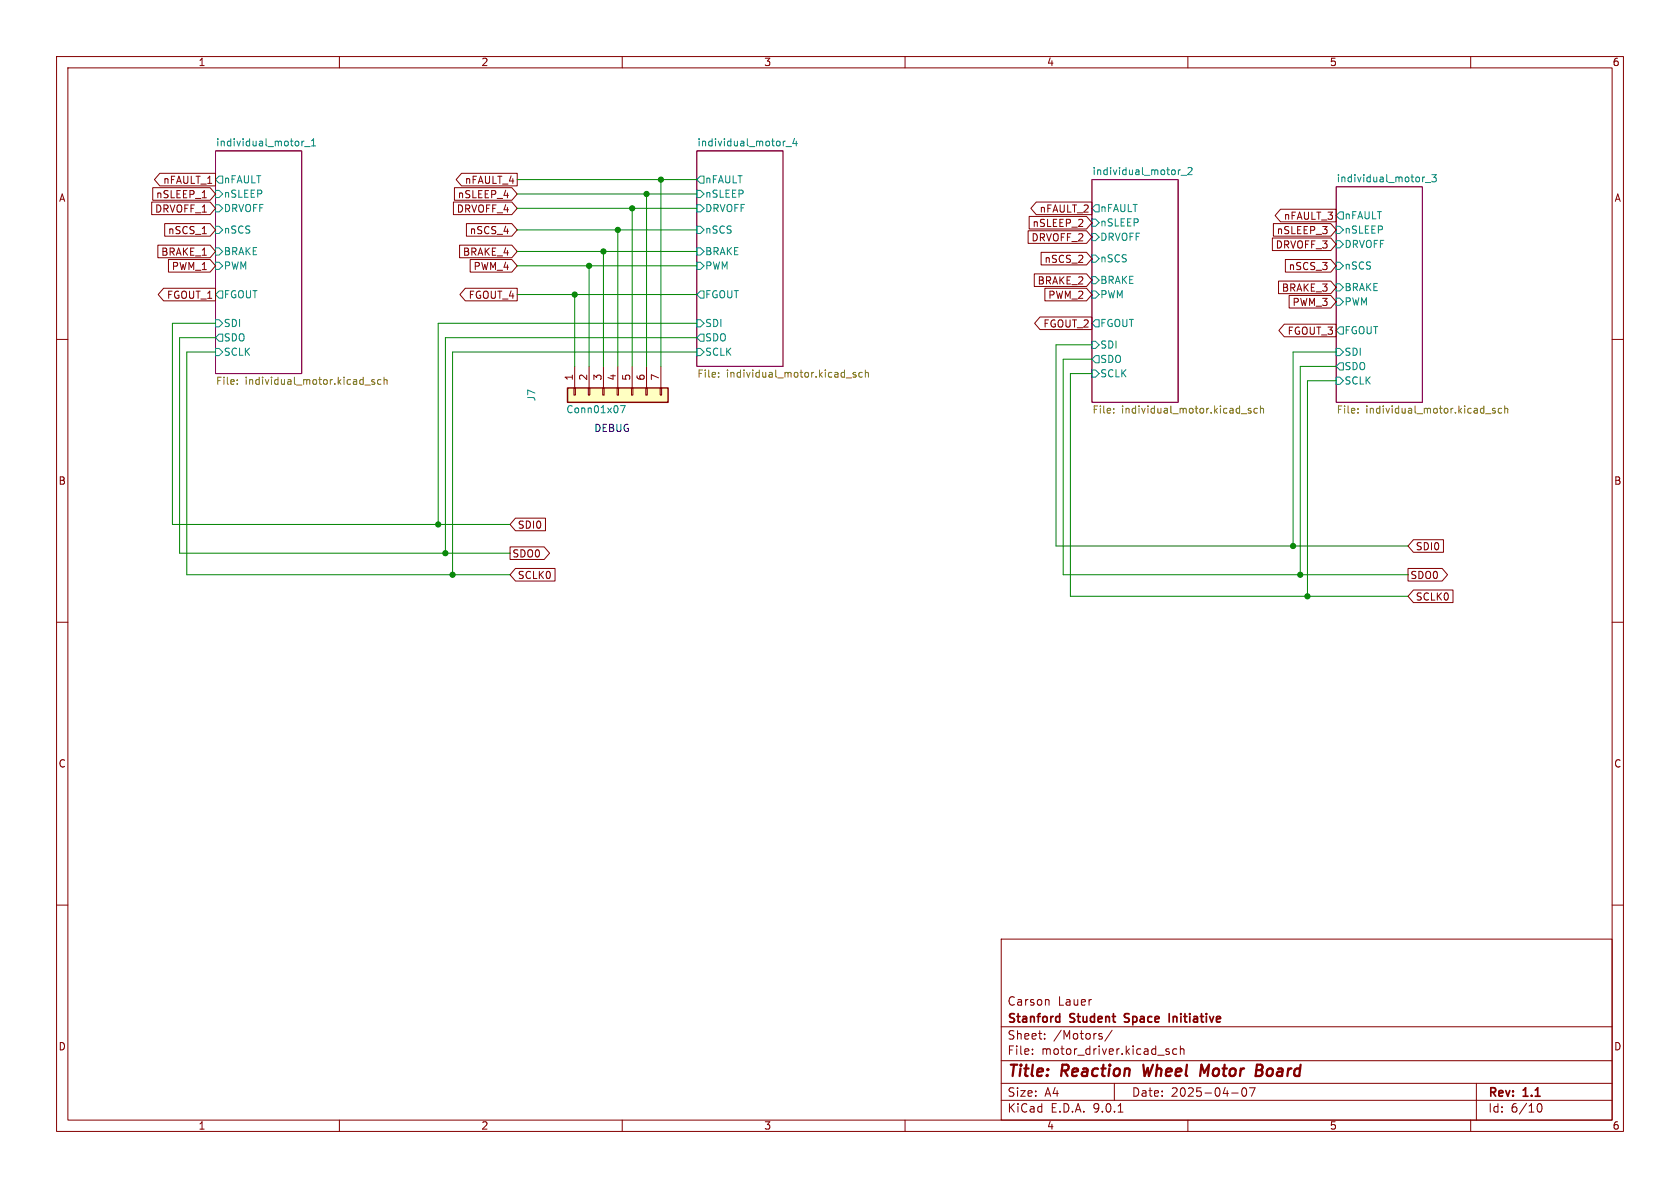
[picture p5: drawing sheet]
<svg xmlns="http://www.w3.org/2000/svg" width="297mm" height="210mm" viewBox="0 0 297 210" stroke-linecap="round" stroke-linejoin="round" font-family="sans-serif">
<path d="M0 0h297v210h-297z" fill="#fff" stroke="#fff" stroke-width=".18"/>
<g fill="none" stroke="#840000" stroke-width=".18">
<path d="M10 10h277v190h-277zM12 12h273v186h-273zM60 10v2M110 10v2M160 10v2M210 10v2M260 10v2M10 60h2M285 60h2M10 110h2M285 110h2M10 160h2"/>
<path d="M177 166h108v32h-108zM185.2 176.7l.3 .2v.8M285 160h2M60 198v2M110 198v2M160 198v2M177 194.5h108M177 191.5h108M177 187.5h108M177 181.5h108M182.5 186.3v.1M182.5 185.5v.1"/>
<path d="M184.7 183.6v.1M184.7 182.8v.1M194.5 183.2l.3 .1 .1 .2-.2 .2h-.3M194.5 182.7l.3 .1M196.6 182.1l-1.3 2M197 191.5v3M197.7 196.6h.8M206.2 185.8l.5 .2v.1v.2l-.5 .1M206.2 185.5h.5M208 185.5l-.4-.1-.3 .3v.4l.2 .2h.5M208.7 185.5l.2-.1 .3 .1 .1 .9M208.7 184.9v1.5"/>
<path d="M210 198v2M217.7 193.2h1.2M219.7 192.4l.2-.1a.81 .81 0 0 1 .6 .6 .81 .81 0 0 1-.3 .8l-.2 .1a.81 .81 0 0 1-.3-1.4zM220.9 192.3h1l-.7 1.5M260 198v2M261 191.5v6.5M271.7 195.7l.2-.5 .2-.1a.81 .81 0 0 1 .6 .6 .81 .81 0 0 1-.3 .8h-.4l-.3-.5"/>
</g>
<path d="M202.1 188.2l.2 2 .6-1.4M213.7 188.2l-.8 1.4-.5-1.4-.2 2M222.2 188.2h.7a.49 .49 0 0 1 .3 .5 .49 .49 0 0 1-.4 .5l.2 .1a.58 .58 0 0 1-.3 .9" fill="none" stroke="#840000" stroke-width=".4"/>
<path d="M186.9 179.7l.4 .1M187.3 179.2v1.5M198.8 179.3v.5M206.7 179.2v1.5M187.3 180.6l-.4 .1M198.8 180.6l.2 .1" fill="none" stroke="#840000" stroke-width=".3"/>
<path d="M38.1 26.7h15.2v39.3h-15.2zM123.2 26.7h15.2v38.1h-15.2zM193 31.8h15.3v39.3h-15.3zM236.2 33h15.3v38.1h-15.3z" fill="none" stroke="#840084" stroke-width=".18"/>
<g fill="none" stroke="#008484" stroke-width=".18">
<path d="M38.1 36.2h.6l.7 .6-.7 .7h-.6zM38.1 33.7h.6l.7 .6-.7 .6h-.6zM38.7 31.1h.7v1.3h-.7l-.6-.6zM53.4 24.9v.9M53.7 24.9l-.3 .3M53.9 25.9h.9M55.1 25.8h.7M55.1 24.9l.3-.4v1.3M123.2 36.2h.6l.7 .6-.7 .7h-.6zM123.2 33.7h.6l.7 .6-.7 .6h-.6zM123.8 31.1h.7v1.3h-.7l-.6-.6zM138.8 24.9l-.2 .1"/>
<path d="M139 25.9h.9M140.5 24.5l-.3 .9h.7M140.8 24.9v.9M193 38.7h.7l.6 .7-.6 .6h-.7zM193.7 36.2h.6v1.3h-.6l-.7-.7zM208.7 30l-.3 .1M208.8 31h1M210 29.7l.5-.1 .2 .4-.7 .9h.7M236.9 37.5h.6v1.2h-.6l-.7-.6zM251.9 31.3l-.3 .1M252 32.3h1M253.1 30.9h.8l-.4 .5 .4 .1v.5l-.2 .1-.6-.1"/>
<path d="M38.1 40h.6l.7 .6-.7 .7h-.6zM38.1 46.4h.6l.7 .6-.7 .6h-.6zM38.1 43.8h.6l.7 .7-.7 .6h-.6zM38.1 56.5h.6l.7 .7-.7 .6h-.6zM38.7 51.4h.7v1.3h-.7l-.6-.6zM38.7 59.1h.7v1.2h-.7l-.6-.6zM123.2 40h.6l.7 .6-.7 .7h-.6zM123.2 46.4h.6l.7 .6-.7 .6h-.6zM123.2 43.8h.6l.7 .7-.7 .6h-.6zM123.2 56.5h.6l.7 .7-.7 .6h-.6zM123.8 51.4h.7v1.3h-.7l-.6-.6zM123.8 59.1h.7v1.2h-.7l-.6-.6z"/>
<path d="M193 41.3h.7l.6 .6-.6 .6h-.7zM193 45.1h.7l.6 .6-.6 .7h-.7zM193 51.4h.7l.6 .7-.6 .6h-.7zM193 48.9h.7l.6 .6-.6 .7h-.7zM193.7 56.5h.6v1.3h-.6l-.7-.6zM236.2 42.5h.7l.6 .7-.6 .6h-.7zM236.2 46.4h.7l.6 .6-.6 .6h-.7zM236.2 52.7h.7l.6 .6-.6 .7h-.7zM236.2 50.2h.7l.6 .6-.6 .6h-.7zM236.2 40h.7l.6 .6-.6 .7h-.7zM236.9 57.8h.6v1.3h-.6l-.7-.7zM38.1 61.6h.6l.7 .6-.7 .7h-.6z"/>
<path d="M123.2 61.6h.6l.7 .6-.7 .7h-.6zM193 60.3h.7l.6 .7-.6 .6h-.7zM193 65.4h.7l.6 .6-.6 .7h-.7zM193.7 62.9h.6v1.2h-.6l-.7-.6zM236.2 61.6h.7l.6 .6-.6 .7h-.7zM236.2 64.8l.7-.7h.6v1.3h-.6zM236.2 66.7h.7l.6 .6-.6 .6h-.7z"/>
</g>
<g fill="none" stroke="#848400" stroke-width=".18">
<path d="M41.9 67.8v.1M41.9 67.2v.1M64.5 68.1h1M66.2 67.2l-.3-.1-.2 .2 .1 .2 .4 .1v.3h-.5M67.3 67.2l-.3-.1-.3 .2 .2 .6h.4M67.9 67.2l.2-.1 .3 .1v.7M67.9 66.7v1.2M127 66.6v.1M127 65.9v.1M149.6 66.8h1M151.3 65.9l-.3-.1-.2 .2 .1 .2 .4 .1v.3h-.5M152.4 65.9l-.3-.1-.3 .3 .2 .5h.4"/>
<path d="M153 66l.2-.2 .3 .1v.8M153 65.4v1.3M196.9 72.9v.1M196.9 72.2v.2M219.4 73.1h1M221.1 72.2h-.3l-.1 .2v.1l.4 .2v.3h-.4M222.3 72.2h-.4l-.2 .2 .1 .6h.5M222.8 72.3l.2-.1h.3l.1 .8M222.8 71.8v1.2M240.1 72.9v.1M240.1 72.2v.2M262.6 73.1h1"/>
<path d="M264.3 72.2h-.3l-.2 .2 .1 .1 .4 .2v.3h-.5M265.5 72.2h-.4l-.2 .2 .1 .6h.5M266 72.3l.2-.1h.3l.1 .8M266 71.8v1.2"/>
</g>
<path d="M100.3 68.6h17.8v2.5h-17.8z" fill="#ffffc2"/>
<path d="M100.3 68.6h17.8v2.5h-17.8z" fill="none" stroke="#840000" stroke-width=".25"/>
<g fill="none" stroke="#840000" stroke-width=".18">
<path d="M26.8 35.7h10.3l1 1.1-1 1.1h-10.3zM27 33.2h10.1l1 1.1-1 1.1h-10.1zM28.3 30.6h9.8v2.3h-9.8l-1-1.1zM29.1 39.5h8l1 1.1-1 1.2h-8zM35.8 35h.7M80.2 35.7h10.3l.9 1.1-.9 1.1h-10.3zM80.3 33.2h10.2l.9 1.1-.9 1.1h-10.2zM81.6 30.6h9.8v2.3h-9.8l-1-1.1zM82.5 39.5h8l.9 1.1-.9 1.2h-8zM181.9 38.3h10.2l.9 1.1-.9 1.1h-10.2zM183.2 35.7h9.8v2.2h-9.8l-1-1.1zM225.1 39.5h10.2l.9 1.1-.9 1.2h-10.2z"/>
<path d="M226.4 37h9.8v2.2h-9.8l-1-1.1zM27.9 43.3h9.2l1 1.2-1 1.1h-9.2zM28.9 51h9.2v2.2h-9.2l-.9-1.1zM29.8 45.9h7.3l1 1.1-1 1.1h-7.3zM35.8 41.3h.7M81.2 43.3h9.3l.9 1.2-.9 1.1h-9.3zM82.3 51h9.1v2.2h-9.1l-1-1.1zM83.1 45.9h7.4l.9 1.1-.9 1.1h-7.4zM181.8 40.8h10.3l.9 1.1-.9 1.1h-10.3zM182.8 48.4h9.3l.9 1.1-.9 1.1h-9.3zM183.9 56h9.1v2.3h-9.1l-1-1.1zM184.1 44.6h8l.9 1.1-.9 1.1h-8z"/>
<path d="M184.7 51h7.4l.9 1.1-.9 1.1h-7.4zM224.9 42.1h10.4l.9 1.1-.9 1.1h-10.4zM226 49.7h9.3l.9 1.1-.9 1.1h-9.3zM227 57.3h9.2v2.2h-9.2l-.9-1.1zM227.2 45.9h8.1l.9 1.1-.9 1.1h-8.1zM227.9 52.2h7.4l.9 1.1-.9 1.2h-7.4zM101.5 68.6h.2v1.3h-.2zM101.6 64.8v3.8M104 68.6h.3v1.3h-.3zM104.1 64.8v3.8M106.6 68.6h.2v1.3h-.2zM106.7 64.8v3.8"/>
<path d="M109.1 68.6h.2v1.3h-.2zM109.2 64.8v3.8M111.6 68.6h.3v1.3h-.3zM111.8 64.8v3.8M114.2 68.6h.2v1.3h-.2zM114.3 64.8v3.8M116.7 68.6h.3v1.3h-.3zM116.8 64.8v3.8M90.2 96.7h6l1 1.1-1 1.1h-6zM91.1 91.6h5.3v2.2h-5.3l-.9-1.1zM249.9 95.4h5.3v2.2h-5.3l-1-1.1zM91.1 100.5h7v2.2h-7l-.9-1.1z"/>
<path d="M248.9 100.5h6.1l.9 1.1-.9 1.1h-6.1zM249.9 104.3h7v2.2h-7l-1-1.1z"/>
</g>
<path d="M109.7 71.7h.8l-.5 1.3" fill="none" stroke="#008484" stroke-width=".18"/>
<g fill="none" stroke="#008400" stroke-width=".18">
<path d="M91.4 36.8h31.8M91.4 34.3h31.8M91.4 31.8h31.8M111.8 36.8v28M114.3 34.3v30.5M116.8 31.8v33M38.1 57.2h-7.6v35.5h59.7M38.1 59.7h-6.4v38.1h58.5M91.4 52.1h31.8M91.4 40.6h31.8M91.4 44.5h31.8M91.4 47h31.8"/>
<path d="M101.6 52.1v12.7M104.1 47v17.8M106.7 44.5v20.3M109.2 40.6v24.2M123.2 57.2h-45.7v35.5M123.2 59.7h-44.5v38.1M38.1 62.2h-5.1v39.4h57.2M123.2 62.2h-43.2v39.4M193 63.5h-5v38.1h60.9M193 61h-6.3v35.5h62.2M193 66h-3.8v39.4h59.7M236.2 62.2h-7.6v34.3"/>
<path d="M236.2 64.8h-6.3v36.8M236.2 67.3h-5.1v38.1"/>
</g>
<g fill="#008400" stroke="#008400" stroke-width=".18">
<circle cx="101.6" cy="52.1" r=".46"/>
<circle cx="104.1" cy="47" r=".46"/>
<circle cx="116.8" cy="31.8" r=".46"/>
<circle cx="114.3" cy="34.3" r=".46"/>
<circle cx="109.2" cy="40.6" r=".46"/>
<circle cx="111.8" cy="36.8" r=".46"/>
<circle cx="106.7" cy="44.5" r=".46"/>
<circle cx="77.5" cy="92.7" r=".46"/>
<circle cx="78.7" cy="97.8" r=".46"/>
<circle cx="80" cy="101.6" r=".46"/>
<circle cx="231.1" cy="105.4" r=".46"/>
<circle cx="228.6" cy="96.5" r=".46"/>
<circle cx="229.9" cy="101.6" r=".46"/>
</g>
<g font-size="2.8" fill="#840000">
<text x="178" y="190.9">Title:</text>
<text x="187.7" y="190.9">Reaction</text>
<text x="202.9" y="190.9">Wheel</text>
<text x="213.8" y="190.9">Motor</text>
<text x="224.4" y="190.9">Board</text>
</g>
<g font-size="2.1" fill="#840000">
<text x="178" y="178">Carson</text>
<text x="187" y="178">Lauer</text>
<text x="178" y="184">Sheet:</text>
<text x="178" y="181.2">Stanford</text>
<text x="186.2" y="184">/Motors/</text>
<text x="189.2" y="181.2">Student</text>
<text x="199.5" y="181.2">Space</text>
<text x="207.9" y="181.2">Initiative</text>
<text x="178" y="186.7">File:</text>
<text x="184.1" y="186.7">motor_driver.kicad_sch</text>
<text x="178" y="196.9">KiCad</text>
<text x="178" y="194.1">Size:</text>
<text x="184.7" y="194.1">A4</text>
<text x="185.7" y="196.9">E.D.A.</text>
<text x="193.3" y="196.9">9.0.1</text>
<text x="200" y="194.1">Date:</text>
<text x="207" y="194.1">2025-04-07</text>
<text x="263" y="194.3">Rev:</text>
<text x="263" y="196.9">Id:</text>
<text x="267.1" y="196.9">6/10</text>
<text x="269.4" y="194.3">1.1</text>
</g>
<g font-size="1.8" fill="#840000">
<text x="35" y="11.9">1</text>
<text x="85" y="11.9">2</text>
<text x="135" y="11.9">3</text>
<text x="185" y="11.9">4</text>
<text x="235" y="11.9">5</text>
<text x="285" y="11.9">6</text>
<text x="10.3" y="35.9">A</text>
<text x="27.5" y="35.2">nSLEEP_1</text>
<text x="28.7" y="32.7">nFAULT_1</text>
<text x="80.8" y="35.2">nSLEEP_4</text>
<text x="82.1" y="32.7">nFAULT_4</text>
<text x="285.3" y="35.9">A</text>
<text x="27.3" y="37.8">DRVOFF_1</text>
<text x="29.6" y="41.6">nSCS_1</text>
<text x="80.7" y="37.8">DRVOFF_4</text>
<text x="83" y="41.6">nSCS_4</text>
<text x="182.4" y="40.3">nSLEEP_2</text>
<text x="183.7" y="37.8">nFAULT_2</text>
<text x="225.6" y="41.6">nSLEEP_3</text>
<text x="226.9" y="39.1">nFAULT_3</text>
<text x="28.4" y="45.4">BRAKE_1</text>
<text x="30.3" y="47.9">PWM_1</text>
<text x="81.7" y="45.4">BRAKE_4</text>
<text x="83.6" y="47.9">PWM_4</text>
<text x="182.3" y="42.9">DRVOFF_2</text>
<text x="184.6" y="46.7">nSCS_2</text>
<text x="225.4" y="44.1">DRVOFF_3</text>
<text x="227.7" y="47.9">nSCS_3</text>
<text x="29.4" y="53">FGOUT_1</text>
<text x="82.8" y="53">FGOUT_4</text>
<text x="183.3" y="50.5">BRAKE_2</text>
<text x="185.2" y="53">PWM_2</text>
<text x="226.5" y="51.8">BRAKE_3</text>
<text x="184.4" y="58.1">FGOUT_2</text>
<text x="227.5" y="59.4">FGOUT_3</text>
<text x="228.4" y="54.3">PWM_3</text>
<text x="101.3" y="67.4" transform="rotate(-90 101.3 67.4)">1</text>
<text x="103.9" y="67.4" transform="rotate(-90 103.9 67.4)">2</text>
<text x="106.4" y="67.4" transform="rotate(-90 106.4 67.4)">3</text>
<text x="109" y="67.4" transform="rotate(-90 109 67.4)">4</text>
<text x="111.5" y="67.4" transform="rotate(-90 111.5 67.4)">5</text>
<text x="114" y="67.4" transform="rotate(-90 114 67.4)">6</text>
<text x="116.6" y="67.4" transform="rotate(-90 116.6 67.4)">7</text>
<text x="10.3" y="85.9">B</text>
<text x="285.3" y="85.9">B</text>
<text x="91.4" y="93.7">SDI0</text>
<text x="90.5" y="98.7">SDO0</text>
<text x="250.2" y="97.5">SDI0</text>
<text x="91.4" y="102.6">SCLK0</text>
<text x="249.2" y="102.6">SDO0</text>
<text x="250.2" y="106.4">SCLK0</text>
<text x="10.3" y="135.9">C</text>
<text x="285.3" y="135.9">C</text>
<text x="10.3" y="185.9">D</text>
<text x="285.3" y="185.9">D</text>
<text x="35" y="199.9">1</text>
<text x="85" y="199.9">2</text>
<text x="135" y="199.9">3</text>
<text x="185" y="199.9">4</text>
<text x="235" y="199.9">5</text>
<text x="285" y="199.9">6</text>
</g>
<g font-size="1.8" fill="#008484">
<text x="38.1" y="26">individual_motor_1</text>
<text x="123.2" y="26">individual_motor_4</text>
<text x="39.5" y="32.6">nFAULT</text>
<text x="39.5" y="35.2">nSLEEP</text>
<text x="124.6" y="35.2">nSLEEP</text>
<text x="124.6" y="32.6">nFAULT</text>
<text x="193" y="31">individual_motor_2</text>
<text x="236.2" y="32.3">individual_motor_3</text>
<text x="39.5" y="37.7">DRVOFF</text>
<text x="39.5" y="41.5">nSCS</text>
<text x="124.6" y="37.7">DRVOFF</text>
<text x="124.6" y="41.5">nSCS</text>
<text x="194.4" y="40.2">nSLEEP</text>
<text x="194.4" y="37.7">nFAULT</text>
<text x="237.6" y="41.5">nSLEEP</text>
<text x="237.6" y="39">nFAULT</text>
<text x="39.5" y="47.9">PWM</text>
<text x="39.5" y="45.3">BRAKE</text>
<text x="124.6" y="47.9">PWM</text>
<text x="124.6" y="45.3">BRAKE</text>
<text x="194.4" y="42.8">DRVOFF</text>
<text x="194.4" y="46.6">nSCS</text>
<text x="237.6" y="44">DRVOFF</text>
<text x="237.6" y="47.9">nSCS</text>
<text x="39.5" y="52.9">FGOUT</text>
<text x="124.6" y="52.9">FGOUT</text>
<text x="194.4" y="52.9">PWM</text>
<text x="194.4" y="50.4">BRAKE</text>
<text x="237.6" y="51.7">BRAKE</text>
<text x="39.5" y="58">SDI</text>
<text x="124.6" y="58">SDI</text>
<text x="194.4" y="58">FGOUT</text>
<text x="237.6" y="54.2">PWM</text>
<text x="237.6" y="59.3">FGOUT</text>
<text x="39.5" y="60.6">SDO</text>
<text x="39.5" y="63.1">SCLK</text>
<text x="124.6" y="60.6">SDO</text>
<text x="124.6" y="63.1">SCLK</text>
<text x="194.4" y="61.8">SDI</text>
<text x="194.4" y="64.4">SDO</text>
<text x="237.6" y="63.1">SDI</text>
<text x="237.6" y="65.6">SDO</text>
<text x="94.8" y="71" transform="rotate(-90 94.8 71)">J7</text>
<text x="194.4" y="66.9">SCLK</text>
<text x="237.6" y="68.2">SCLK</text>
<text x="100" y="73.3">Conn01x07</text>
</g>
<g font-size="1.8" fill="#848400">
<text x="38.1" y="68.4">File:</text>
<text x="43.3" y="68.4">individual_motor.kicad_sch</text>
<text x="123.2" y="67.1">File:</text>
<text x="128.4" y="67.1">individual_motor.kicad_sch</text>
<text x="193" y="73.4">File:</text>
<text x="198.3" y="73.4">individual_motor.kicad_sch</text>
<text x="236.2" y="73.4">File:</text>
<text x="241.4" y="73.4">individual_motor.kicad_sch</text>
</g>
<text font-size="1.8" fill="#0000c2" x="105" y="76.6">DEBUG</text>
</svg>
